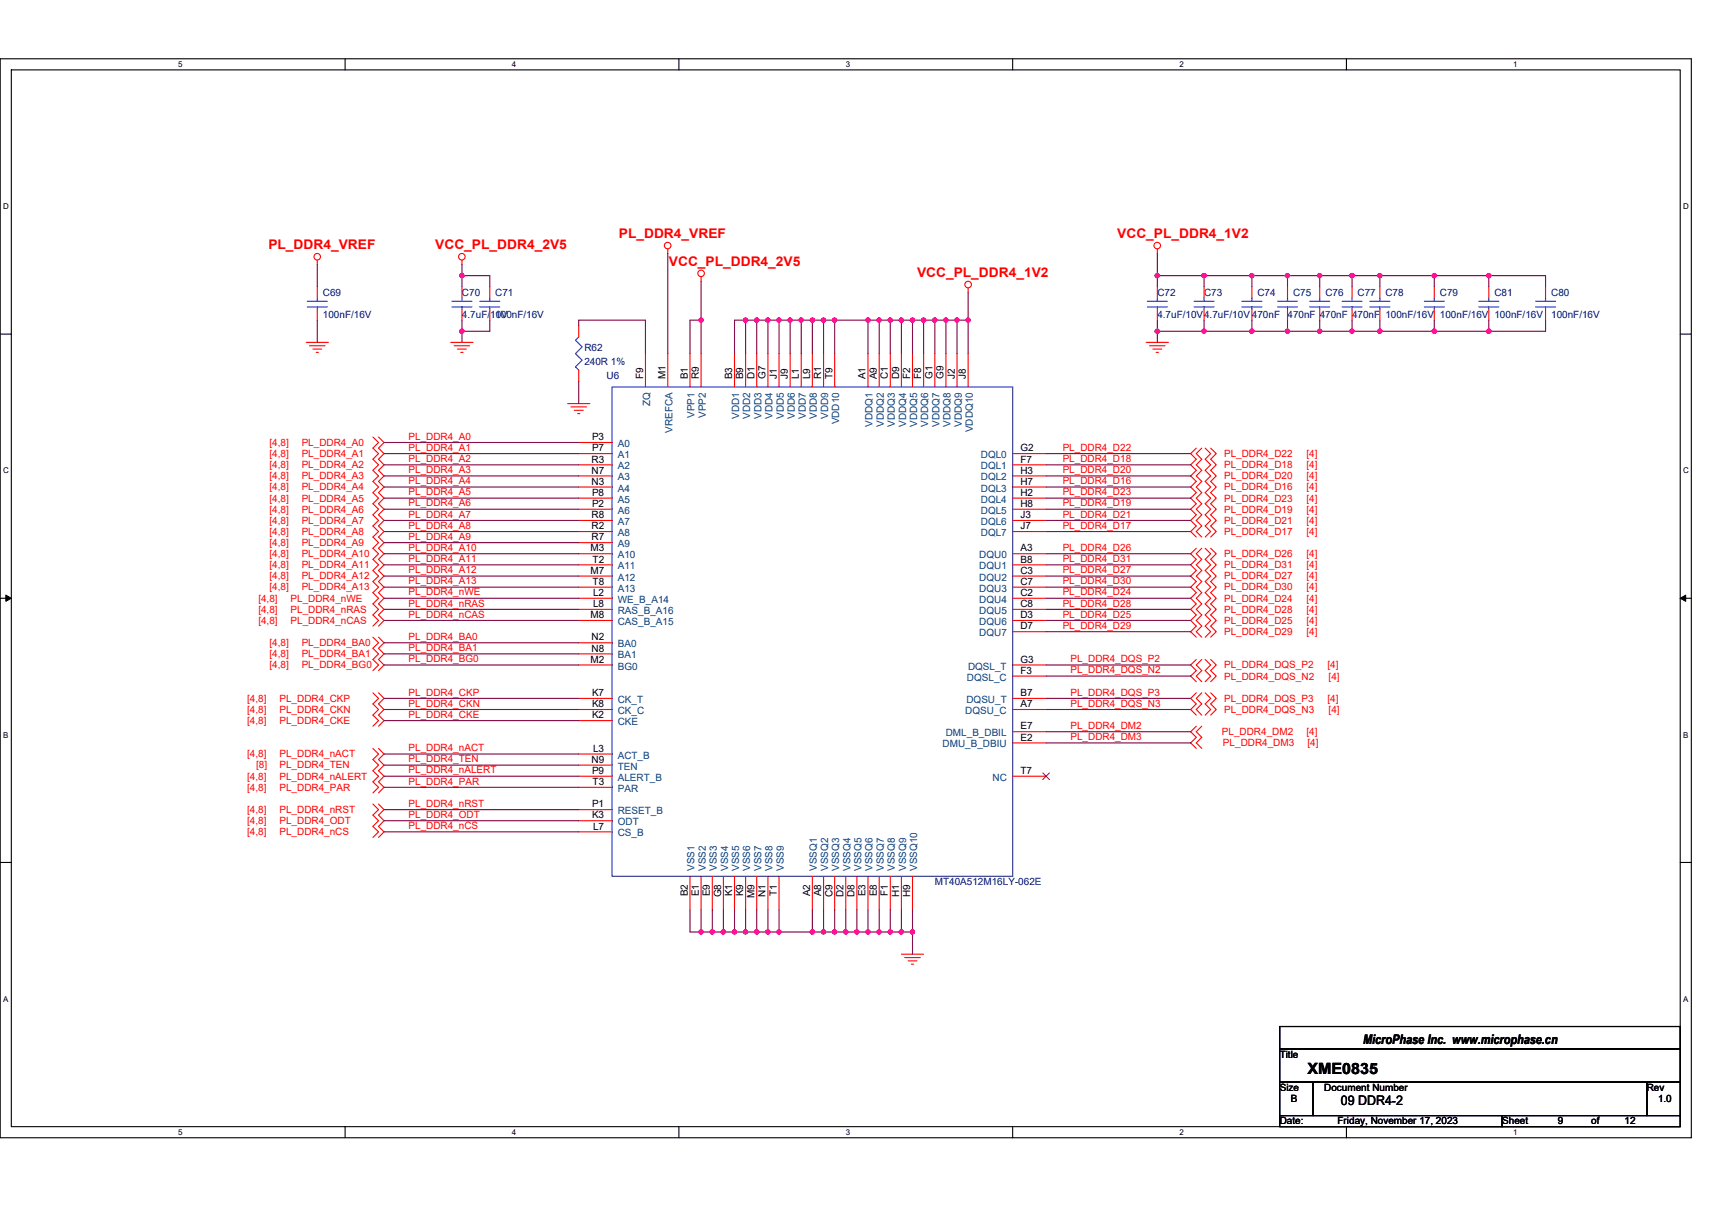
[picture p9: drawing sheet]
<svg xmlns="http://www.w3.org/2000/svg" width="297mm" height="210mm" viewBox="0 0 297 210" stroke-linecap="round" stroke-linejoin="round" font-family="sans-serif">
<path d="M0 10.2h293.5v187.2h-293.5zM2 12.1h289.5v183.4h-289.5z" fill="none" stroke="#000" stroke-width=".19"/>
<g fill="#fff">
<path d="M30.9 10.4h.8v1.6h-.8z"/>
<path d="M30.9 195.7h.8v1.6h-.8z"/>
</g>
<path d="M59.9 10.2v1.9M59.9 195.5v1.9" fill="none" stroke="#000" stroke-width=".19"/>
<g fill="#fff">
<path d="M88.8 10.4h.8v1.6h-.8z"/>
<path d="M88.8 195.7h.8v1.6h-.8z"/>
</g>
<path d="M117.8 10.2v1.9M117.8 195.5v1.9" fill="none" stroke="#000" stroke-width=".19"/>
<g fill="#fff">
<path d="M146.7 10.4h.8v1.6h-.8z"/>
<path d="M146.7 195.7h.8v1.6h-.8z"/>
</g>
<path d="M175.7 10.2v1.9M175.7 195.5v1.9" fill="none" stroke="#000" stroke-width=".19"/>
<g fill="#fff">
<path d="M204.7 10.4h.7v1.6h-.7z"/>
<path d="M204.7 195.7h.7v1.6h-.7z"/>
</g>
<path d="M233.6 10.2v1.9M233.6 195.5v1.9" fill="none" stroke="#000" stroke-width=".19"/>
<g fill="#fff">
<path d="M262.6 10.4h.7v1.6h-.7z"/>
<path d="M262.6 195.7h.7v1.6h-.7z"/>
<path d="M.5 35.1h1v1.5h-1z"/>
<path d="M292 35.1h1v1.5h-1z"/>
<path d="M.5 80.9h1v1.5h-1z"/>
<path d="M292 80.9h1v1.5h-1z"/>
</g>
<path d="M0 58h2M291.5 58h2" fill="none" stroke="#000" stroke-width=".19"/>
<g fill="#fff">
<path d="M.5 126.7h.9v1.6h-.9z"/>
<path d="M292 126.7h.9v1.6h-.9z"/>
</g>
<path d="M0 103.8h2M291.5 103.8h2" fill="none" stroke="#000" stroke-width=".19"/>
<path d="M1 103.3l1 .5-1 .6zM291.5 103.8l1-.5v1.1z" fill="#000" stroke="#000" stroke-width=".17"/>
<g fill="#fff">
<path d="M.5 172.6h.9v1.5h-.9z"/>
<path d="M292 172.6h.9v1.5h-.9z"/>
</g>
<path d="M0 149.7h2M291.5 149.7h2M222 178.1h69.5v3.9h-69.5zM222 182h69.5v5.8h-69.5zM222 187.8h5.8v5.8h-5.8zM222 193.6h38.6v1.9h-38.6zM227.8 187.8h57.9v5.8h-57.9zM260.6 193.6h30.9v1.9h-30.9zM285.7 187.8h5.8v5.8h-5.8z" fill="none" stroke="#000" stroke-width=".19"/>
<g fill="none" stroke="#f00" stroke-width=".19">
<path d="M53.1 59.4h3.9M55.1 45.1v.8M55.1 53.6v2M55.1 49.8v1.9M78.2 59.4h3.9M80.2 45.1v.8M80.2 53.6v2M80.2 49.8v1.9M85 53.6v2M85 49.8v1.9M100.4 56.5v2M115.9 43.2v.8"/>
<path d="M121.6 48v.8M168 50v.7M198.9 59.4h3.8M200.8 43.2v.8M200.8 53.6v2M200.8 49.8v1.9M208.9 53.6v2M208.9 49.8v1.9M217.2 53.6v2M217.2 49.8v1.9M223.4 53.6v2M223.4 49.8v1.9"/>
<path d="M229 53.6v2M229 49.8v1.9M234.6 53.6v2M234.6 49.8v1.9M239.4 53.6v2M239.4 49.8v1.9M248.9 53.6v2M248.9 49.8v1.9M258.3 53.6v2M258.3 49.8v1.9M268.2 53.6v2M268.2 49.8v1.9"/>
<path d="M53.7 60h2.7M54.3 60.6h1.5M54.9 61.2h.3M64.7 75.8l1 1-1 1 1 .9-1 1 1 1-1 .9 1 1-1 .9 1 1-1 1 1 .9-1 1 1 1-1 .9 1 1-1 1 1 .9-1 1 1 1-1 .9 1 1-1 1 1 .9-1 1 1 1-1 .9 1 1-1 .9 1 1-1 1 1 .9-1 1 1 1-1 .9M65.7 75.8l.9 1-.9 1 .9 .9-.9 1 .9 1-.9 .9 .9 1-.9 .9 .9 1-.9 1 .9 .9-.9 1 .9 1-.9 .9 .9 1-.9 1 .9 .9-.9 1 .9 1-.9 .9 .9 1-.9 1 .9 .9-.9 1 .9 1-.9 .9 .9 1-.9 .9 .9 1-.9 1 .9 .9-.9 1 .9 1-.9 .9M78.8 60h2.7M79.4 60.6h1.5M79.9 61.2h.4M98.5 70h3.8M99.1 70.6h2.7M99.6 71.2h1.6M100.2 71.8h.4"/>
<path d="M100.4 64.2v2M100.4 76.8h5.8M100.4 78.7h5.8M112 61.4v5.7M115.9 61.4v5.7M119.7 61.4v5.7M121.6 61.4v5.7M127.4 61.4v5.7M129.4 61.4v5.7M131.3 61.4v5.7M133.2 61.4v5.7M135.2 61.4v5.7"/>
<path d="M137.1 61.4v5.7M139 61.4v5.7M140.9 61.4v5.7M142.9 61.4v5.7M144.8 61.4v5.7M150.6 61.4v5.7M152.5 61.4v5.7M154.5 61.4v5.7M156.4 61.4v5.7M158.3 61.4v5.7M160.2 61.4v5.7M162.2 61.4v5.7"/>
<path d="M164.1 61.4v5.7M166 61.4v5.7M168 61.4v5.7M175.7 78.7h5.8M199.5 60h2.6M200 60.6h1.6M200.6 61.2h.4M207.6 77.8l-1 .9 1 1-1 1 1 .9-1 1 1 .9-1 1 1 1-1 .9 1 1-1 1 1 .9-1 1 1 1-1 .9 1 1M208.5 77.8l-.9 .9 .9 1-.9 1 .9 .9-.9 1 .9 .9-.9 1 .9 1-.9 .9 .9 1-.9 1 .9 .9-.9 1 .9 1-.9 .9 .9 1M209.1 77.8l1 .9-1 1 1 1-1 .9 1 1-1 .9 1 1-1 1 1 .9-1 1 1 1-1 .9 1 1-1 1 1 .9-1 1M210.1 77.8l.9 .9-.9 1 .9 1-.9 .9 .9 1-.9 .9 .9 1-.9 1 .9 .9-.9 1 .9 1-.9 .9 .9 1-.9 1 .9 .9-.9 1M100.4 80.7h5.8"/>
<path d="M100.4 82.6h5.8M100.4 84.5h5.8M100.4 86.4h5.8M100.4 88.4h5.8M100.4 90.3h5.8M100.4 92.2h5.8M100.4 94.2h5.8M100.4 96.1h5.8M100.4 98h5.8M100.4 100h5.8M175.7 80.7h5.8M175.7 82.6h5.8"/>
<path d="M175.7 84.5h5.8M175.7 86.4h5.8M175.7 88.4h5.8M175.7 90.3h5.8M175.7 92.2h5.8M175.7 96.1h5.8M175.7 98h5.8M175.7 100h5.8M207.6 95.1l-1 1 1 1-1 .9 1 1-1 1 1 .9-1 1 1 .9-1 1 1 1-1 .9 1 1-1 1 1 .9-1 1 1 1M208.5 95.1l-.9 1 .9 1-.9 .9 .9 1-.9 1 .9 .9-.9 1 .9 .9-.9 1 .9 1-.9 .9 .9 1-.9 1 .9 .9-.9 1 .9 1M209.1 95.1l1 1-1 1 1 .9-1 1 1 1-1 .9 1 1-1 .9 1 1-1 1 1 .9-1 1 1 1-1 .9 1 1-1 1M210.1 95.1l.9 1-.9 1 .9 .9-.9 1 .9 1-.9 .9 .9 1-.9 .9 .9 1-.9 1 .9 .9-.9 1 .9 1-.9 .9 .9 1-.9 1"/>
<path d="M64.7 110.6l1 .9-1 1 1 1-1 .9 1 1-1 1M65.7 110.6l.9 .9-.9 1 .9 1-.9 .9 .9 1-.9 1M100.4 101.9h5.8M100.4 103.8h5.8M100.4 105.7h5.8M100.4 107.7h5.8M100.4 111.5h5.8M100.4 113.5h5.8M100.4 115.4h5.8M175.7 101.9h5.8M175.7 103.8h5.8M175.7 105.7h5.8"/>
<path d="M175.7 107.7h5.8M175.7 109.6h5.8M175.7 115.4h5.8M175.7 117.3h5.8M207.6 114.4l-1 1 1 1-1 .9 1 1M208.5 114.4l-.9 1 .9 1-.9 .9 .9 1M209.1 114.4l1 1-1 1 1 .9-1 1M210.1 114.4l.9 1-.9 1 .9 .9-.9 1M64.7 139.5l1 1-1 1 1 .9-1 1 1 1-1 .9M64.7 120.2l1 1-1 1 1 .9-1 1 1 1-1 .9M64.7 129.9l1 1-1 .9 1 1-1 1 1 .9-1 1 1 .9-1 1M65.7 139.5l.9 1-.9 1 .9 .9-.9 1 .9 1-.9 .9"/>
<path d="M65.7 120.2l.9 1-.9 1 .9 .9-.9 1 .9 1-.9 .9M65.7 129.9l.9 1-.9 .9 .9 1-.9 1 .9 .9-.9 1 .9 .9-.9 1M100.4 121.2h5.8M100.4 123.1h5.8M100.4 125.1h5.8M100.4 130.9h5.8M100.4 132.8h5.8M100.4 134.7h5.8M100.4 136.6h5.8M175.7 121.2h5.8M175.7 123.1h5.8M175.7 127h5.8"/>
<path d="M175.7 128.9h5.8M175.7 134.7h5.8M207.6 120.2l-1 1 1 1-1 .9 1 1M207.6 126l-1 1 1 1-1 .9 1 1M208.5 120.2l-.9 1 .9 1-.9 .9 .9 1M208.5 126l-.9 1 .9 1-.9 .9 .9 1M209.1 120.2l1 1-1 1 1 .9-1 1M210.1 120.2l.9 1-.9 1 .9 .9-.9 1M100.4 140.5h5.8M100.4 142.4h5.8M100.4 144.4h5.8M119.7 152.1v5.8"/>
<path d="M121.6 152.1v5.8M123.6 152.1v5.8M125.5 152.1v5.8M127.4 152.1v5.8M129.4 152.1v5.8M131.3 152.1v5.8M133.2 152.1v5.8M135.2 152.1v5.8M140.9 152.1v5.8M142.9 152.1v5.8M144.8 152.1v5.8M146.7 152.1v5.8"/>
<path d="M148.7 152.1v5.8M150.6 152.1v5.8M152.5 152.1v5.8M154.5 152.1v5.8M156.4 152.1v5.8M158.3 152.1v5.8M156.4 165.6h3.8M157 166.2h2.7M157.6 166.8h1.5M158.1 167.3h.4"/>
<circle cx="55" cy="44.6" r=".57"/>
<circle cx="80.1" cy="44.6" r=".57"/>
<circle cx="115.8" cy="42.6" r=".57"/>
<circle cx="121.6" cy="47.4" r=".57"/>
<circle cx="168" cy="49.4" r=".57"/>
<circle cx="200.8" cy="42.6" r=".57"/>
</g>
<g fill="none" stroke="#00f" stroke-width=".19">
<path d="M53.3 52.3h3.5M53.3 53.3h3.5M55.1 53.3v.3M55.1 51.7v.6M78.4 52.3h3.5M78.4 53.3h3.5M80.2 53.3v.3M80.2 51.7v.6M83.2 52.3h3.5M83.2 53.3h3.5M85 53.3v.3M85 51.7v.6"/>
<path d="M100.4 58.5l-.6 .5 1.2 1.2-1.2 1.2 1.2 1.1-1.2 1.2 .6 .5M199.1 52.3h3.4M199.1 53.3h3.4M200.8 53.3v.3M200.8 51.7v.6M207.2 52.3h3.4M207.2 53.3h3.4M208.9 53.3v.3M208.9 51.7v.6M215.5 52.3h3.4M215.5 53.3h3.4M217.2 53.3v.3"/>
<path d="M217.2 51.7v.6M221.7 52.3h3.4M221.7 53.3h3.4M223.4 53.3v.3M223.4 51.7v.6M227.2 52.3h3.5M227.2 53.3h3.5M229 53.3v.3M229 51.7v.6M232.9 52.3h3.4M232.9 53.3h3.4M234.6 53.3v.3"/>
<path d="M234.6 51.7v.6M237.7 52.3h3.4M237.7 53.3h3.4M239.4 53.3v.3M239.4 51.7v.6M247.1 52.3h3.5M247.1 53.3h3.5M248.9 53.3v.3M248.9 51.7v.6M256.6 52.3h3.5M256.6 53.3h3.5M258.3 53.3v.3"/>
<path d="M258.3 51.7v.6M266.4 52.3h3.5M266.4 53.3h3.5M268.2 53.3v.3M268.2 51.7v.6M106.2 67.1h69.5v85h-69.5z"/>
</g>
<path d="M180.9 134.1l1.2 1.2M182.1 134.1l-1.2 1.2" fill="none" stroke="#804000" stroke-width=".17"/>
<g fill="none" stroke="#800040" stroke-width=".19">
<path d="M55.1 55.6v3.8M55.1 45.9v3.9M80.2 55.6v1.9M80.2 57.5v1.9M80.2 47.8v2M80.2 45.9v1.9M80.2 47.8h4.8v2M85 55.6v1.9h-4.8M100.4 56.5v-.9h11.6v5.8M115.9 44v17.4M121.6 55.6v5.8M121.6 55.6h-1.9v5.8"/>
<path d="M121.6 48.8v6.8M129.4 55.6h1.9M129.4 55.6v5.8M129.4 55.6h-2v5.8M131.3 55.6h1.9M131.3 55.6v5.8M133.2 55.6h2M133.2 55.6v5.8M135.2 55.6h1.9M135.2 55.6v5.8M137.1 55.6v5.8M137.1 55.6h1.9"/>
<path d="M139 55.6h1.9M139 55.6v5.8M140.9 55.6h2M140.9 55.6v5.8M142.9 55.6h1.9M142.9 55.6v5.8M144.8 55.6v5.8M144.8 55.6h5.8M150.6 55.6h1.9M150.6 55.6v5.8M152.5 55.6v5.8M152.5 55.6h2"/>
<path d="M154.5 55.6h1.9M154.5 55.6v5.8M156.4 55.6h1.9M156.4 55.6v5.8M158.3 55.6v5.8M158.3 55.6h1.9M160.2 55.6v5.8M160.2 55.6h2M162.2 55.6h1.9M162.2 55.6v5.8M164.1 55.6v5.8M164.1 55.6h1.9"/>
<path d="M166 55.6h2M166 55.6v5.8M168 50.7v4.9M168 55.6v5.8M200.8 44v3.8M200.8 47.8h8.1M200.8 57.5h8.1M200.8 47.8v2M200.8 55.6v1.9M200.8 57.5v1.9M208.9 55.6v1.9M208.9 47.8v2"/>
<path d="M208.9 47.8h8.3M208.9 57.5h8.3M217.2 47.8h6.2M217.2 57.5h6.2M217.2 55.6v1.9M217.2 47.8v2M223.4 47.8h5.6M223.4 57.5h5.6M223.4 55.6v1.9M223.4 47.8v2M229 55.6v1.9M229 47.8v2"/>
<path d="M229 57.5h5.6M229 47.8h5.6M234.6 55.6v1.9M234.6 57.5h4.8M234.6 47.8h4.8M234.6 47.8v2M239.4 47.8v2M239.4 55.6v1.9M239.4 47.8h9.5M239.4 57.5h9.5M248.9 57.5h9.4M248.9 55.6v1.9"/>
<path d="M248.9 47.8v2M248.9 47.8h9.4M258.3 55.6v1.9M258.3 47.8v2M258.3 47.8h9.9v2M268.2 55.6v1.9h-9.9M66.6 76.8h33.8M66.6 78.7h33.8M100.4 66.2v3.8M181.5 78.7h25.1M66.6 82.6h33.8M66.6 86.4h33.8"/>
<path d="M66.6 90.3h33.8M66.6 94.2h33.8M66.6 88.4h33.8M66.6 84.5h33.8M66.6 80.7h33.8M66.6 92.2h33.8M66.6 100h33.8M66.6 98h33.8M66.6 96.1h33.8M181.5 100h25.1M181.5 96.1h25.1M181.5 98h25.1"/>
<path d="M181.5 90.3h25.1M181.5 86.4h25.1M181.5 82.6h25.1M181.5 92.2h25.1M181.5 80.7h25.1M181.5 88.4h25.1M181.5 84.5h25.1M66.6 105.7h33.8M66.6 103.8h33.8M66.6 107.7h33.8M66.6 101.9h33.8M66.6 115.4h33.8"/>
<path d="M66.6 111.5h33.8M66.6 113.5h33.8M181.5 117.3h25.1M181.5 107.7h25.1M181.5 103.8h25.1M181.5 101.9h25.1M181.5 109.6h25.1M181.5 105.7h25.1M181.5 115.4h25.1M66.6 136.6h33.8M66.6 132.8h33.8M66.6 134.7h33.8"/>
<path d="M66.6 130.9h33.8M66.6 121.2h33.8M66.6 123.1h33.8M66.6 125.1h33.8M181.5 123.1h25.1M181.5 128.9h25.1M181.5 127h25.1M181.5 121.2h25.1M66.6 140.5h33.8M66.6 144.4h33.8M66.6 142.4h33.8M119.7 157.9v3.8h1.9"/>
<path d="M121.6 157.9v3.8M123.6 157.9v3.8M125.5 157.9v3.8M127.4 157.9v3.8M129.4 157.9v3.8M131.3 157.9v3.8M133.2 157.9v3.8M135.2 157.9v3.8M140.9 157.9v3.8M142.9 157.9v3.8M144.8 157.9v3.8M146.7 157.9v3.8"/>
<path d="M148.7 157.9v3.8M150.6 157.9v3.8M152.5 157.9v3.8M154.5 157.9v3.8M156.4 157.9v3.8M158.3 157.9v3.8M121.6 161.7h2M123.6 161.7h1.9M125.5 161.7h1.9M127.4 161.7h2M129.4 161.7h1.9M131.3 161.7h1.9"/>
<path d="M133.2 161.7h2M135.2 161.7h5.7M140.9 161.7h2M142.9 161.7h1.9M144.8 161.7h1.9M146.7 161.7h2M148.7 161.7h1.9M150.6 161.7h1.9M152.5 161.7h2M154.5 161.7h1.9M156.4 161.7h1.9M158.3 161.7v3.9"/>
</g>
<g fill="#f0f" stroke="#f0f" stroke-width=".19">
<circle cx="158.3" cy="55.5" r=".38"/>
<circle cx="156.4" cy="55.5" r=".38"/>
<circle cx="142.9" cy="55.5" r=".38"/>
<circle cx="140.9" cy="55.5" r=".38"/>
<circle cx="160.3" cy="55.5" r=".38"/>
<circle cx="152.5" cy="55.5" r=".38"/>
<circle cx="135.2" cy="55.5" r=".38"/>
<circle cx="133.2" cy="55.5" r=".38"/>
<circle cx="131.3" cy="55.5" r=".38"/>
<circle cx="129.4" cy="55.5" r=".38"/>
<circle cx="150.6" cy="55.5" r=".38"/>
<circle cx="144.8" cy="55.5" r=".38"/>
<circle cx="139" cy="55.5" r=".38"/>
<circle cx="137.1" cy="55.5" r=".38"/>
<circle cx="121.6" cy="55.5" r=".38"/>
<circle cx="80.1" cy="57.5" r=".38"/>
<circle cx="200.8" cy="57.5" r=".38"/>
<circle cx="208.9" cy="47.8" r=".38"/>
<circle cx="208.9" cy="57.5" r=".38"/>
<circle cx="223.4" cy="47.8" r=".38"/>
<circle cx="217.2" cy="47.8" r=".38"/>
<circle cx="229" cy="47.8" r=".38"/>
<circle cx="223.4" cy="57.5" r=".38"/>
<circle cx="217.2" cy="57.5" r=".38"/>
<circle cx="234.6" cy="57.5" r=".38"/>
<circle cx="229" cy="57.5" r=".38"/>
<circle cx="239.4" cy="47.8" r=".38"/>
<circle cx="234.6" cy="47.8" r=".38"/>
<circle cx="248.9" cy="47.8" r=".38"/>
<circle cx="239.4" cy="57.5" r=".38"/>
<circle cx="258.3" cy="47.8" r=".38"/>
<circle cx="248.9" cy="57.5" r=".38"/>
<circle cx="258.3" cy="57.5" r=".38"/>
<circle cx="80.1" cy="47.8" r=".38"/>
<circle cx="200.8" cy="47.8" r=".38"/>
<circle cx="158.3" cy="161.7" r=".38"/>
<circle cx="156.4" cy="161.7" r=".38"/>
<circle cx="152.5" cy="161.7" r=".38"/>
<circle cx="142.9" cy="161.7" r=".38"/>
<circle cx="154.5" cy="161.7" r=".38"/>
<circle cx="148.7" cy="161.7" r=".38"/>
<circle cx="146.7" cy="161.7" r=".38"/>
<circle cx="144.8" cy="161.7" r=".38"/>
<circle cx="127.4" cy="161.7" r=".38"/>
<circle cx="150.6" cy="161.7" r=".38"/>
<circle cx="133.2" cy="161.7" r=".38"/>
<circle cx="131.3" cy="161.7" r=".38"/>
<circle cx="140.9" cy="161.7" r=".38"/>
<circle cx="125.5" cy="161.7" r=".38"/>
<circle cx="123.6" cy="161.7" r=".38"/>
<circle cx="129.4" cy="161.7" r=".38"/>
<circle cx="121.6" cy="161.7" r=".38"/>
<circle cx="135.2" cy="161.7" r=".38"/>
<circle cx="162.2" cy="55.5" r=".38"/>
<circle cx="166" cy="55.5" r=".38"/>
<circle cx="164.1" cy="55.5" r=".38"/>
<circle cx="154.5" cy="55.5" r=".38"/>
<circle cx="168" cy="55.5" r=".38"/>
</g>
<text font-size="2.7" x="226.9" y="186.4">XME0835</text>
<g font-size="2.3" fill="#f00">
<text x="107.4" y="41.3">PL_DDR4_VREF</text>
<text x="193.8" y="41.3">VCC_PL_DDR4_1V2</text>
<text x="46.6" y="43.2">PL_DDR4_VREF</text>
<text x="75.5" y="43.2">VCC_PL_DDR4_2V5</text>
<text x="116.1" y="46.1">VCC_PL_DDR4_2V5</text>
<text x="159.1" y="48">VCC_PL_DDR4_1V2</text>
</g>
<g font-size="2.3">
<text x="236.5" y="181.1">MicroPhase Inc. www.microphase.cn</text>
<text x="232.6" y="191.8">09 DDR4-2</text>
</g>
<g font-size="1.7" fill="#000080">
<text x="56" y="51.3">C69</text>
<text x="80.2" y="51.3">C70</text>
<text x="85.9" y="51.3">C71</text>
<text x="200.8" y="51.3">C72</text>
<text x="208.9" y="51.3">C73</text>
<text x="218.2" y="51.3">C74</text>
<text x="224.3" y="51.3">C75</text>
<text x="230" y="51.3">C76</text>
<text x="235.5" y="51.3">C77</text>
<text x="240.4" y="51.3">C78</text>
<text x="249.8" y="51.3">C79</text>
<text x="259.3" y="51.3">C81</text>
<text x="269.1" y="51.3">C80</text>
<text x="56" y="55.2">100nF/16V</text>
<text x="80.2" y="55.2">4.7uF/10V</text>
<text x="85.9" y="55.2">100nF/16V</text>
<text x="200.8" y="55.2">4.7uF/10V4.7uF/10V 470nF</text>
<text x="223.4" y="55.2">470nF 470nF 470nF 100nF/16V 100nF/16V 100nF/16V</text>
<text x="269.1" y="55.2">100nF/16V</text>
<text x="101.4" y="61">R62</text>
<text x="101.4" y="63.3">240R 1%</text>
<text x="105.2" y="65.8">U6</text>
<text x="162.2" y="153.6">MT40A512M16LY-062E</text>
</g>
<g font-size="1.7">
<text x="111.6" y="65.8" transform="rotate(-90 111.6 65.8)">F9</text>
<text x="115.5" y="65.8" transform="rotate(-90 115.5 65.8)">M1</text>
<text x="119.3" y="65.8" transform="rotate(-90 119.3 65.8)">B1</text>
<text x="121.2" y="65.8" transform="rotate(-90 121.2 65.8)">R9</text>
<text x="127" y="65.8" transform="rotate(-90 127 65.8)">B3</text>
<text x="129" y="65.8" transform="rotate(-90 129 65.8)">B9</text>
<text x="130.9" y="65.8" transform="rotate(-90 130.9 65.8)">D1</text>
<text x="132.8" y="65.8" transform="rotate(-90 132.8 65.8)">G7</text>
<text x="134.8" y="65.8" transform="rotate(-90 134.8 65.8)">J1</text>
<text x="136.7" y="65.8" transform="rotate(-90 136.7 65.8)">J9</text>
<text x="138.6" y="65.8" transform="rotate(-90 138.6 65.8)">L1</text>
<text x="140.5" y="65.8" transform="rotate(-90 140.5 65.8)">L9</text>
<text x="142.5" y="65.8" transform="rotate(-90 142.5 65.8)">R1</text>
<text x="144.4" y="65.8" transform="rotate(-90 144.4 65.8)">T9</text>
<text x="150.2" y="65.8" transform="rotate(-90 150.2 65.8)">A1</text>
<text x="152.1" y="65.8" transform="rotate(-90 152.1 65.8)">A9</text>
<text x="154.1" y="65.8" transform="rotate(-90 154.1 65.8)">C1</text>
<text x="156" y="65.8" transform="rotate(-90 156 65.8)">D9</text>
<text x="157.9" y="65.8" transform="rotate(-90 157.9 65.8)">F2</text>
<text x="159.8" y="65.8" transform="rotate(-90 159.8 65.8)">F8</text>
<text x="161.8" y="65.8" transform="rotate(-90 161.8 65.8)">G1</text>
<text x="163.7" y="65.8" transform="rotate(-90 163.7 65.8)">G9</text>
<text x="165.6" y="65.8" transform="rotate(-90 165.6 65.8)">J2</text>
<text x="167.6" y="65.8" transform="rotate(-90 167.6 65.8)">J8</text>
<text x="102.7" y="76.4">P3</text>
<text x="102.6" y="80.3">R3</text>
<text x="102.6" y="82.2">N7</text>
<text x="102.7" y="78.3">P7</text>
<text x="177.1" y="78.3">G2</text>
<text x="177.1" y="80.3">F7</text>
<text x="177.1" y="82.2">H3</text>
<text x="102.6" y="84.1">N3</text>
<text x="102.6" y="89.9">R8</text>
<text x="102.7" y="86">P8</text>
<text x="102.7" y="88">P2</text>
<text x="177.1" y="84.1">H7</text>
<text x="177.1" y="86">H2</text>
<text x="177.1" y="88">H8</text>
<text x="177.1" y="89.9">J3</text>
<text x="102.5" y="95.7">M3</text>
<text x="102.6" y="91.8">R2</text>
<text x="102.6" y="93.8">R7</text>
<text x="177.1" y="91.8">J7</text>
<text x="177.1" y="95.7">A3</text>
<text x="102.5" y="99.6">M7</text>
<text x="102.8" y="97.6">T2</text>
<text x="102.8" y="101.5">T8</text>
<text x="177.1" y="97.6">B8</text>
<text x="177.1" y="99.6">C3</text>
<text x="177.1" y="101.5">C7</text>
<text x="102.5" y="107.3">M8</text>
<text x="102.9" y="103.4">L2</text>
<text x="102.9" y="105.3">L8</text>
<text x="177.1" y="103.4">C2</text>
<text x="177.1" y="105.3">C8</text>
<text x="177.1" y="107.3">D3</text>
<text x="102.6" y="111.1">N2</text>
<text x="102.6" y="113.1">N8</text>
<text x="177.1" y="109.2">D7</text>
<text x="102.5" y="115">M2</text>
<text x="177.1" y="115">G3</text>
<text x="177.1" y="116.9">F3</text>
<text x="102.7" y="120.8">K7</text>
<text x="102.7" y="122.7">K8</text>
<text x="102.7" y="124.7">K2</text>
<text x="177.1" y="120.8">B7</text>
<text x="177.1" y="122.7">A7</text>
<text x="102.9" y="130.5">L3</text>
<text x="177.1" y="128.5">E2</text>
<text x="177.1" y="126.6">E7</text>
<text x="102.6" y="132.4">N9</text>
<text x="102.7" y="134.3">P9</text>
<text x="102.8" y="136.2">T3</text>
<text x="177.1" y="134.3">T7</text>
<text x="102.7" y="140.1">P1</text>
<text x="102.7" y="142">K3</text>
<text x="102.9" y="144">L7</text>
<text x="119.3" y="155.5" transform="rotate(-90 119.3 155.5)">B2</text>
<text x="121.2" y="155.5" transform="rotate(-90 121.2 155.5)">E1</text>
<text x="123.2" y="155.5" transform="rotate(-90 123.2 155.5)">E9</text>
<text x="125.1" y="155.7" transform="rotate(-90 125.1 155.7)">G8</text>
<text x="127" y="155.5" transform="rotate(-90 127 155.5)">K1</text>
<text x="129" y="155.5" transform="rotate(-90 129 155.5)">K9</text>
<text x="130.9" y="155.8" transform="rotate(-90 130.9 155.8)">M9</text>
<text x="132.8" y="155.6" transform="rotate(-90 132.8 155.6)">N1</text>
<text x="134.8" y="155.4" transform="rotate(-90 134.8 155.4)">T1</text>
<text x="140.5" y="155.5" transform="rotate(-90 140.5 155.5)">A2</text>
<text x="142.5" y="155.5" transform="rotate(-90 142.5 155.5)">A8</text>
<text x="144.4" y="155.6" transform="rotate(-90 144.4 155.6)">C9</text>
<text x="146.3" y="155.6" transform="rotate(-90 146.3 155.6)">D2</text>
<text x="148.3" y="155.6" transform="rotate(-90 148.3 155.6)">D8</text>
<text x="150.2" y="155.5" transform="rotate(-90 150.2 155.5)">E3</text>
<text x="152.1" y="155.5" transform="rotate(-90 152.1 155.5)">E8</text>
<text x="154.1" y="155.4" transform="rotate(-90 154.1 155.4)">F1</text>
<text x="156" y="155.6" transform="rotate(-90 156 155.6)">H1</text>
<text x="157.9" y="155.6" transform="rotate(-90 157.9 155.6)">H9</text>
<text x="222" y="183.6">Title</text>
<text x="222" y="189.3">Size</text>
<text x="224" y="191.3">B</text>
<text x="229.8" y="189.3">Document Number</text>
<text x="285.7" y="189.3">Rev</text>
<text x="287.7" y="191.3">1.0</text>
<text x="222" y="195.1">Date:</text>
<text x="232.1" y="195.1">Friday, November 17, 2023</text>
<text x="260.6" y="195.1">Sheet</text>
<text x="270.3" y="195.1">9</text>
<text x="276.1" y="195.1">of</text>
<text x="281.9" y="195.1">12</text>
</g>
<g font-size="1.7" fill="#004080">
<text x="112.8" y="70.5" transform="rotate(-90 112.8 70.5)">ZQ</text>
<text x="107.2" y="77.6">A0</text>
<text x="116.7" y="75.1" transform="rotate(-90 116.7 75.1)">VREFCA</text>
<text x="120.5" y="72.5" transform="rotate(-90 120.5 72.5)">VPP1</text>
<text x="122.4" y="72.5" transform="rotate(-90 122.4 72.5)">VPP2</text>
<text x="128.2" y="72.7" transform="rotate(-90 128.2 72.7)">VDD1</text>
<text x="130.2" y="72.7" transform="rotate(-90 130.2 72.7)">VDD2</text>
<text x="132.1" y="72.7" transform="rotate(-90 132.1 72.7)">VDD3</text>
<text x="134" y="72.7" transform="rotate(-90 134 72.7)">VDD4</text>
<text x="136" y="72.7" transform="rotate(-90 136 72.7)">VDD5</text>
<text x="137.9" y="72.7" transform="rotate(-90 137.9 72.7)">VDD6</text>
<text x="139.8" y="72.7" transform="rotate(-90 139.8 72.7)">VDD7</text>
<text x="141.7" y="72.7" transform="rotate(-90 141.7 72.7)">VDD8</text>
<text x="143.7" y="72.7" transform="rotate(-90 143.7 72.7)">VDD9</text>
<text x="145.6" y="73.7" transform="rotate(-90 145.6 73.7)">VDD10</text>
<text x="151.4" y="74" transform="rotate(-90 151.4 74)">VDDQ1</text>
<text x="153.3" y="74" transform="rotate(-90 153.3 74)">VDDQ2</text>
<text x="155.3" y="74" transform="rotate(-90 155.3 74)">VDDQ3</text>
<text x="157.2" y="74" transform="rotate(-90 157.2 74)">VDDQ4</text>
<text x="159.1" y="74" transform="rotate(-90 159.1 74)">VDDQ5</text>
<text x="161.1" y="74" transform="rotate(-90 161.1 74)">VDDQ6</text>
<text x="163" y="74" transform="rotate(-90 163 74)">VDDQ7</text>
<text x="164.9" y="74" transform="rotate(-90 164.9 74)">VDDQ8</text>
<text x="166.9" y="74" transform="rotate(-90 166.9 74)">VDDQ9</text>
<text x="168.8" y="75" transform="rotate(-90 168.8 75)">VDDQ10</text>
<text x="107.2" y="79.5">A1</text>
<text x="107.2" y="81.4">A2</text>
<text x="107.2" y="83.4">A3</text>
<text x="170.2" y="79.5">DQL0</text>
<text x="170.2" y="81.4">DQL1</text>
<text x="170.2" y="83.4">DQL2</text>
<text x="107.2" y="85.3">A4</text>
<text x="107.2" y="87.2">A5</text>
<text x="107.2" y="89.2">A6</text>
<text x="170.2" y="85.3">DQL3</text>
<text x="170.2" y="87.2">DQL4</text>
<text x="170.2" y="89.2">DQL5</text>
<text x="107.2" y="91.1">A7</text>
<text x="107.2" y="93">A8</text>
<text x="107.2" y="95">A9</text>
<text x="170.2" y="91.1">DQL6</text>
<text x="170.2" y="93">DQL7</text>
<text x="107.2" y="96.9">A10</text>
<text x="107.2" y="98.8">A11</text>
<text x="107.2" y="100.8">A12</text>
<text x="169.9" y="96.9">DQU0</text>
<text x="169.9" y="98.8">DQU1</text>
<text x="169.9" y="100.8">DQU2</text>
<text x="107.2" y="102.7">A13</text>
<text x="107.2" y="104.6">WE_B_A14</text>
<text x="107.2" y="106.5">RAS_B_A16</text>
<text x="169.9" y="102.7">DQU3</text>
<text x="169.9" y="104.6">DQU4</text>
<text x="169.9" y="106.5">DQU5</text>
<text x="107.2" y="108.5">CAS_B_A15</text>
<text x="107.2" y="112.3">BA0</text>
<text x="169.9" y="108.5">DQU6</text>
<text x="169.9" y="110.4">DQU7</text>
<text x="107.2" y="114.3">BA1</text>
<text x="107.2" y="116.2">BG0</text>
<text x="167.8" y="118.1">DQSL_C</text>
<text x="168" y="116.2">DQSL_T</text>
<text x="107.2" y="122">CK_T</text>
<text x="107.2" y="123.9">CK_C</text>
<text x="107.2" y="125.8">CKE</text>
<text x="167.5" y="123.9">DQSU_C</text>
<text x="167.7" y="122">DQSU_T</text>
<text x="107.2" y="131.6">ACT_B</text>
<text x="163.6" y="129.7">DMU_B_DBIU</text>
<text x="164.1" y="127.8">DML_B_DBIL</text>
<text x="107.2" y="133.6">TEN</text>
<text x="107.2" y="135.5">ALERT_B</text>
<text x="107.2" y="137.4">PAR</text>
<text x="172.2" y="135.5">NC</text>
<text x="107.2" y="141.3">RESET_B</text>
<text x="107.2" y="143.2">ODT</text>
<text x="107.2" y="145.1">CS_B</text>
<text x="120.5" y="151.1" transform="rotate(-90 120.5 151.1)">VSS1</text>
<text x="122.4" y="151.1" transform="rotate(-90 122.4 151.1)">VSS2</text>
<text x="124.4" y="151.1" transform="rotate(-90 124.4 151.1)">VSS3</text>
<text x="126.3" y="151.1" transform="rotate(-90 126.3 151.1)">VSS4</text>
<text x="128.2" y="151.1" transform="rotate(-90 128.2 151.1)">VSS5</text>
<text x="130.2" y="151.1" transform="rotate(-90 130.2 151.1)">VSS6</text>
<text x="132.1" y="151.1" transform="rotate(-90 132.1 151.1)">VSS7</text>
<text x="134" y="151.1" transform="rotate(-90 134 151.1)">VSS8</text>
<text x="136" y="151.1" transform="rotate(-90 136 151.1)">VSS9</text>
<text x="141.7" y="151.1" transform="rotate(-90 141.7 151.1)">VSSQ1</text>
<text x="143.7" y="151.1" transform="rotate(-90 143.7 151.1)">VSSQ2</text>
<text x="145.6" y="151.1" transform="rotate(-90 145.6 151.1)">VSSQ3</text>
<text x="147.5" y="151.1" transform="rotate(-90 147.5 151.1)">VSSQ4</text>
<text x="149.5" y="151.1" transform="rotate(-90 149.5 151.1)">VSSQ5</text>
<text x="151.4" y="151.1" transform="rotate(-90 151.4 151.1)">VSSQ6</text>
<text x="153.3" y="151.1" transform="rotate(-90 153.3 151.1)">VSSQ7</text>
<text x="155.3" y="151.1" transform="rotate(-90 155.3 151.1)">VSSQ8</text>
<text x="157.2" y="151.1" transform="rotate(-90 157.2 151.1)">VSSQ9</text>
<text x="159.1" y="151.1" transform="rotate(-90 159.1 151.1)">VSSQ10</text>
</g>
<g font-size="1.7" fill="#f00">
<text x="46.8" y="77.4">[4,8]</text>
<text x="52.3" y="77.4">PL_DDR4_A0</text>
<text x="70.9" y="76.3">PL_DDR4_A0</text>
<text x="46.8" y="79.3">[4,8]</text>
<text x="46.8" y="83.2">[4,8]</text>
<text x="46.8" y="81.2">[4,8]</text>
<text x="52.3" y="79.3">PL_DDR4_A1</text>
<text x="52.3" y="83.2">PL_DDR4_A3</text>
<text x="52.3" y="81.2">PL_DDR4_A2</text>
<text x="70.9" y="82.1">PL_DDR4_A3</text>
<text x="70.9" y="78.2">PL_DDR4_A1</text>
<text x="70.9" y="80.2">PL_DDR4_A2</text>
<text x="184.4" y="78.2">PL_DDR4_D22</text>
<text x="184.4" y="82.1">PL_DDR4_D20</text>
<text x="184.4" y="80.2">PL_DDR4_D18</text>
<text x="212.4" y="79.3">PL_DDR4_D22</text>
<text x="212.4" y="83.2">PL_DDR4_D20</text>
<text x="212.4" y="81.2">PL_DDR4_D18</text>
<text x="226.7" y="79.3">[4]</text>
<text x="226.7" y="83.2">[4]</text>
<text x="226.7" y="81.2">[4]</text>
<text x="46.8" y="85.1">[4,8]</text>
<text x="46.8" y="87">[4,8]</text>
<text x="46.8" y="89">[4,8]</text>
<text x="52.3" y="85.1">PL_DDR4_A4</text>
<text x="52.3" y="87">PL_DDR4_A5</text>
<text x="52.3" y="89">PL_DDR4_A6</text>
<text x="70.9" y="86">PL_DDR4_A5</text>
<text x="70.9" y="89.8">PL_DDR4_A7</text>
<text x="70.9" y="87.9">PL_DDR4_A6</text>
<text x="70.9" y="84">PL_DDR4_A4</text>
<text x="184.4" y="89.8">PL_DDR4_D21</text>
<text x="184.4" y="86">PL_DDR4_D23</text>
<text x="184.4" y="87.9">PL_DDR4_D19</text>
<text x="184.4" y="84">PL_DDR4_D16</text>
<text x="212.4" y="87">PL_DDR4_D23</text>
<text x="212.4" y="89">PL_DDR4_D19</text>
<text x="212.4" y="85.1">PL_DDR4_D16</text>
<text x="226.7" y="87">[4]</text>
<text x="226.7" y="89">[4]</text>
<text x="226.7" y="85.1">[4]</text>
<text x="46.8" y="90.9">[4,8]</text>
<text x="46.8" y="92.8">[4,8]</text>
<text x="46.8" y="94.7">[4,8]</text>
<text x="52.3" y="90.9">PL_DDR4_A7</text>
<text x="52.3" y="92.8">PL_DDR4_A8</text>
<text x="52.3" y="94.7">PL_DDR4_A9</text>
<text x="70.9" y="93.7">PL_DDR4_A9</text>
<text x="70.9" y="91.8">PL_DDR4_A8</text>
<text x="70.9" y="95.6">PL_DDR4_A10</text>
<text x="184.4" y="95.6">PL_DDR4_D26</text>
<text x="184.4" y="91.8">PL_DDR4_D17</text>
<text x="212.4" y="90.9">PL_DDR4_D21</text>
<text x="212.4" y="92.8">PL_DDR4_D17</text>
<text x="226.7" y="90.9">[4]</text>
<text x="226.7" y="92.8">[4]</text>
<text x="46.8" y="98.6">[4,8]</text>
<text x="46.8" y="100.5">[4,8]</text>
<text x="46.8" y="96.7">[4,8]</text>
<text x="52.3" y="98.6">PL_DDR4_A11</text>
<text x="52.3" y="100.5">PL_DDR4_A12</text>
<text x="52.3" y="96.7">PL_DDR4_A10</text>
<text x="70.9" y="99.5">PL_DDR4_A12</text>
<text x="70.9" y="101.4">PL_DDR4_A13</text>
<text x="70.9" y="97.5">PL_DDR4_A11</text>
<text x="184.4" y="99.5">PL_DDR4_D27</text>
<text x="184.4" y="101.4">PL_DDR4_D30</text>
<text x="184.4" y="97.5">PL_DDR4_D31</text>
<text x="212.4" y="100.5">PL_DDR4_D27</text>
<text x="212.4" y="96.7">PL_DDR4_D26</text>
<text x="212.4" y="98.6">PL_DDR4_D31</text>
<text x="226.7" y="100.5">[4]</text>
<text x="226.7" y="96.7">[4]</text>
<text x="226.7" y="98.6">[4]</text>
<text x="44.8" y="104.4">[4,8]</text>
<text x="44.8" y="106.3">[4,8]</text>
<text x="46.8" y="102.5">[4,8]</text>
<text x="50.4" y="104.4">PL_DDR4_nWE</text>
<text x="50.4" y="106.3">PL_DDR4_nRAS</text>
<text x="52.3" y="102.5">PL_DDR4_A13</text>
<text x="70.9" y="105.3">PL_DDR4_nRAS</text>
<text x="70.9" y="103.3">PL_DDR4_nWE</text>
<text x="70.9" y="107.2">PL_DDR4_nCAS</text>
<text x="184.4" y="107.2">PL_DDR4_D25</text>
<text x="184.4" y="103.3">PL_DDR4_D24</text>
<text x="184.4" y="105.3">PL_DDR4_D28</text>
<text x="212.4" y="104.4">PL_DDR4_D24</text>
<text x="212.4" y="102.5">PL_DDR4_D30</text>
<text x="212.4" y="106.3">PL_DDR4_D28</text>
<text x="226.7" y="104.4">[4]</text>
<text x="226.7" y="102.5">[4]</text>
<text x="226.7" y="106.3">[4]</text>
<text x="44.8" y="108.3">[4,8]</text>
<text x="46.8" y="112.1">[4,8]</text>
<text x="50.4" y="108.3">PL_DDR4_nCAS</text>
<text x="52.3" y="112.1">PL_DDR4_BA0</text>
<text x="70.9" y="111.1">PL_DDR4_BA0</text>
<text x="70.9" y="113">PL_DDR4_BA1</text>
<text x="184.4" y="109.1">PL_DDR4_D29</text>
<text x="212.4" y="108.3">PL_DDR4_D25</text>
<text x="212.4" y="110.2">PL_DDR4_D29</text>
<text x="226.7" y="108.3">[4]</text>
<text x="226.7" y="110.2">[4]</text>
<text x="46.8" y="114">[4,8]</text>
<text x="46.8" y="116">[4,8]</text>
<text x="52.3" y="114">PL_DDR4_BA1</text>
<text x="52.3" y="116">PL_DDR4_BG0</text>
<text x="70.9" y="114.9">PL_DDR4_BG0</text>
<text x="185.7" y="116.8">PL_DDR4_DQS_N2</text>
<text x="185.7" y="114.9">PL_DDR4_DQS_P2</text>
<text x="212.4" y="116">PL_DDR4_DQS_P2</text>
<text x="212.4" y="117.9">PL_DDR4_DQS_N2</text>
<text x="230.3" y="116">[4]</text>
<text x="230.5" y="117.9">[4]</text>
<text x="42.9" y="125.6">[4,8]</text>
<text x="42.9" y="121.8">[4,8]</text>
<text x="42.9" y="123.7">[4,8]</text>
<text x="48.5" y="125.6">PL_DDR4_CKE</text>
<text x="48.5" y="121.8">PL_DDR4_CKP</text>
<text x="48.5" y="123.7">PL_DDR4_CKN</text>
<text x="70.9" y="120.7">PL_DDR4_CKP</text>
<text x="70.9" y="122.6">PL_DDR4_CKN</text>
<text x="70.9" y="124.6">PL_DDR4_CKE</text>
<text x="185.7" y="122.6">PL_DDR4_DQS_N3</text>
<text x="185.7" y="120.7">PL_DDR4_DQS_P3</text>
<text x="212.4" y="121.8">PL_DDR4_DQS_P3</text>
<text x="212.4" y="123.7">PL_DDR4_DQS_N3</text>
<text x="230.3" y="121.8">[4]</text>
<text x="230.5" y="123.7">[4]</text>
<text x="42.9" y="131.4">[4,8]</text>
<text x="48.5" y="131.4">PL_DDR4_nACT</text>
<text x="70.9" y="130.4">PL_DDR4_nACT</text>
<text x="185.7" y="128.4">PL_DDR4_DM3</text>
<text x="185.7" y="126.5">PL_DDR4_DM2</text>
<text x="212" y="127.6">PL_DDR4_DM2</text>
<text x="212.2" y="129.5">PL_DDR4_DM3</text>
<text x="226.7" y="127.6">[4]</text>
<text x="226.9" y="129.5">[4]</text>
<text x="42.9" y="137.2">[4,8]</text>
<text x="42.9" y="135.3">[4,8]</text>
<text x="44.4" y="133.3">[8]</text>
<text x="48.5" y="133.3">PL_DDR4_TEN</text>
<text x="48.5" y="137.2">PL_DDR4_PAR</text>
<text x="48.5" y="135.3">PL_DDR4_nALERT</text>
<text x="70.9" y="134.2">PL_DDR4_nALERT</text>
<text x="70.9" y="136.1">PL_DDR4_PAR</text>
<text x="70.9" y="132.3">PL_DDR4_TEN</text>
<text x="42.9" y="143">[4,8]</text>
<text x="42.9" y="141.1">[4,8]</text>
<text x="48.5" y="143">PL_DDR4_ODT</text>
<text x="48.5" y="141.1">PL_DDR4_nRST</text>
<text x="70.9" y="143.9">PL_DDR4_nCS</text>
<text x="70.9" y="140">PL_DDR4_nRST</text>
<text x="70.9" y="141.9">PL_DDR4_ODT</text>
<text x="42.9" y="144.9">[4,8]</text>
<text x="48.5" y="144.9">PL_DDR4_nCS</text>
</g>
<g font-size="1.4">
<text x="30.9" y="11.7">5</text>
<text x="88.8" y="11.7">4</text>
<text x="146.7" y="11.7">3</text>
<text x="204.7" y="11.7">2</text>
<text x="262.6" y="11.7">1</text>
<text x=".5" y="36.3">D</text>
<text x="292" y="36.3">D</text>
<text x=".5" y="82.1">C</text>
<text x="292" y="82.1">C</text>
<text x=".5" y="128">B</text>
<text x="292" y="128">B</text>
<text x=".5" y="173.8">A</text>
<text x="292" y="173.8">A</text>
<text x="30.9" y="197">5</text>
<text x="88.8" y="197">4</text>
<text x="146.7" y="197">3</text>
<text x="204.7" y="197">2</text>
<text x="262.6" y="197">1</text>
</g>
</svg>
